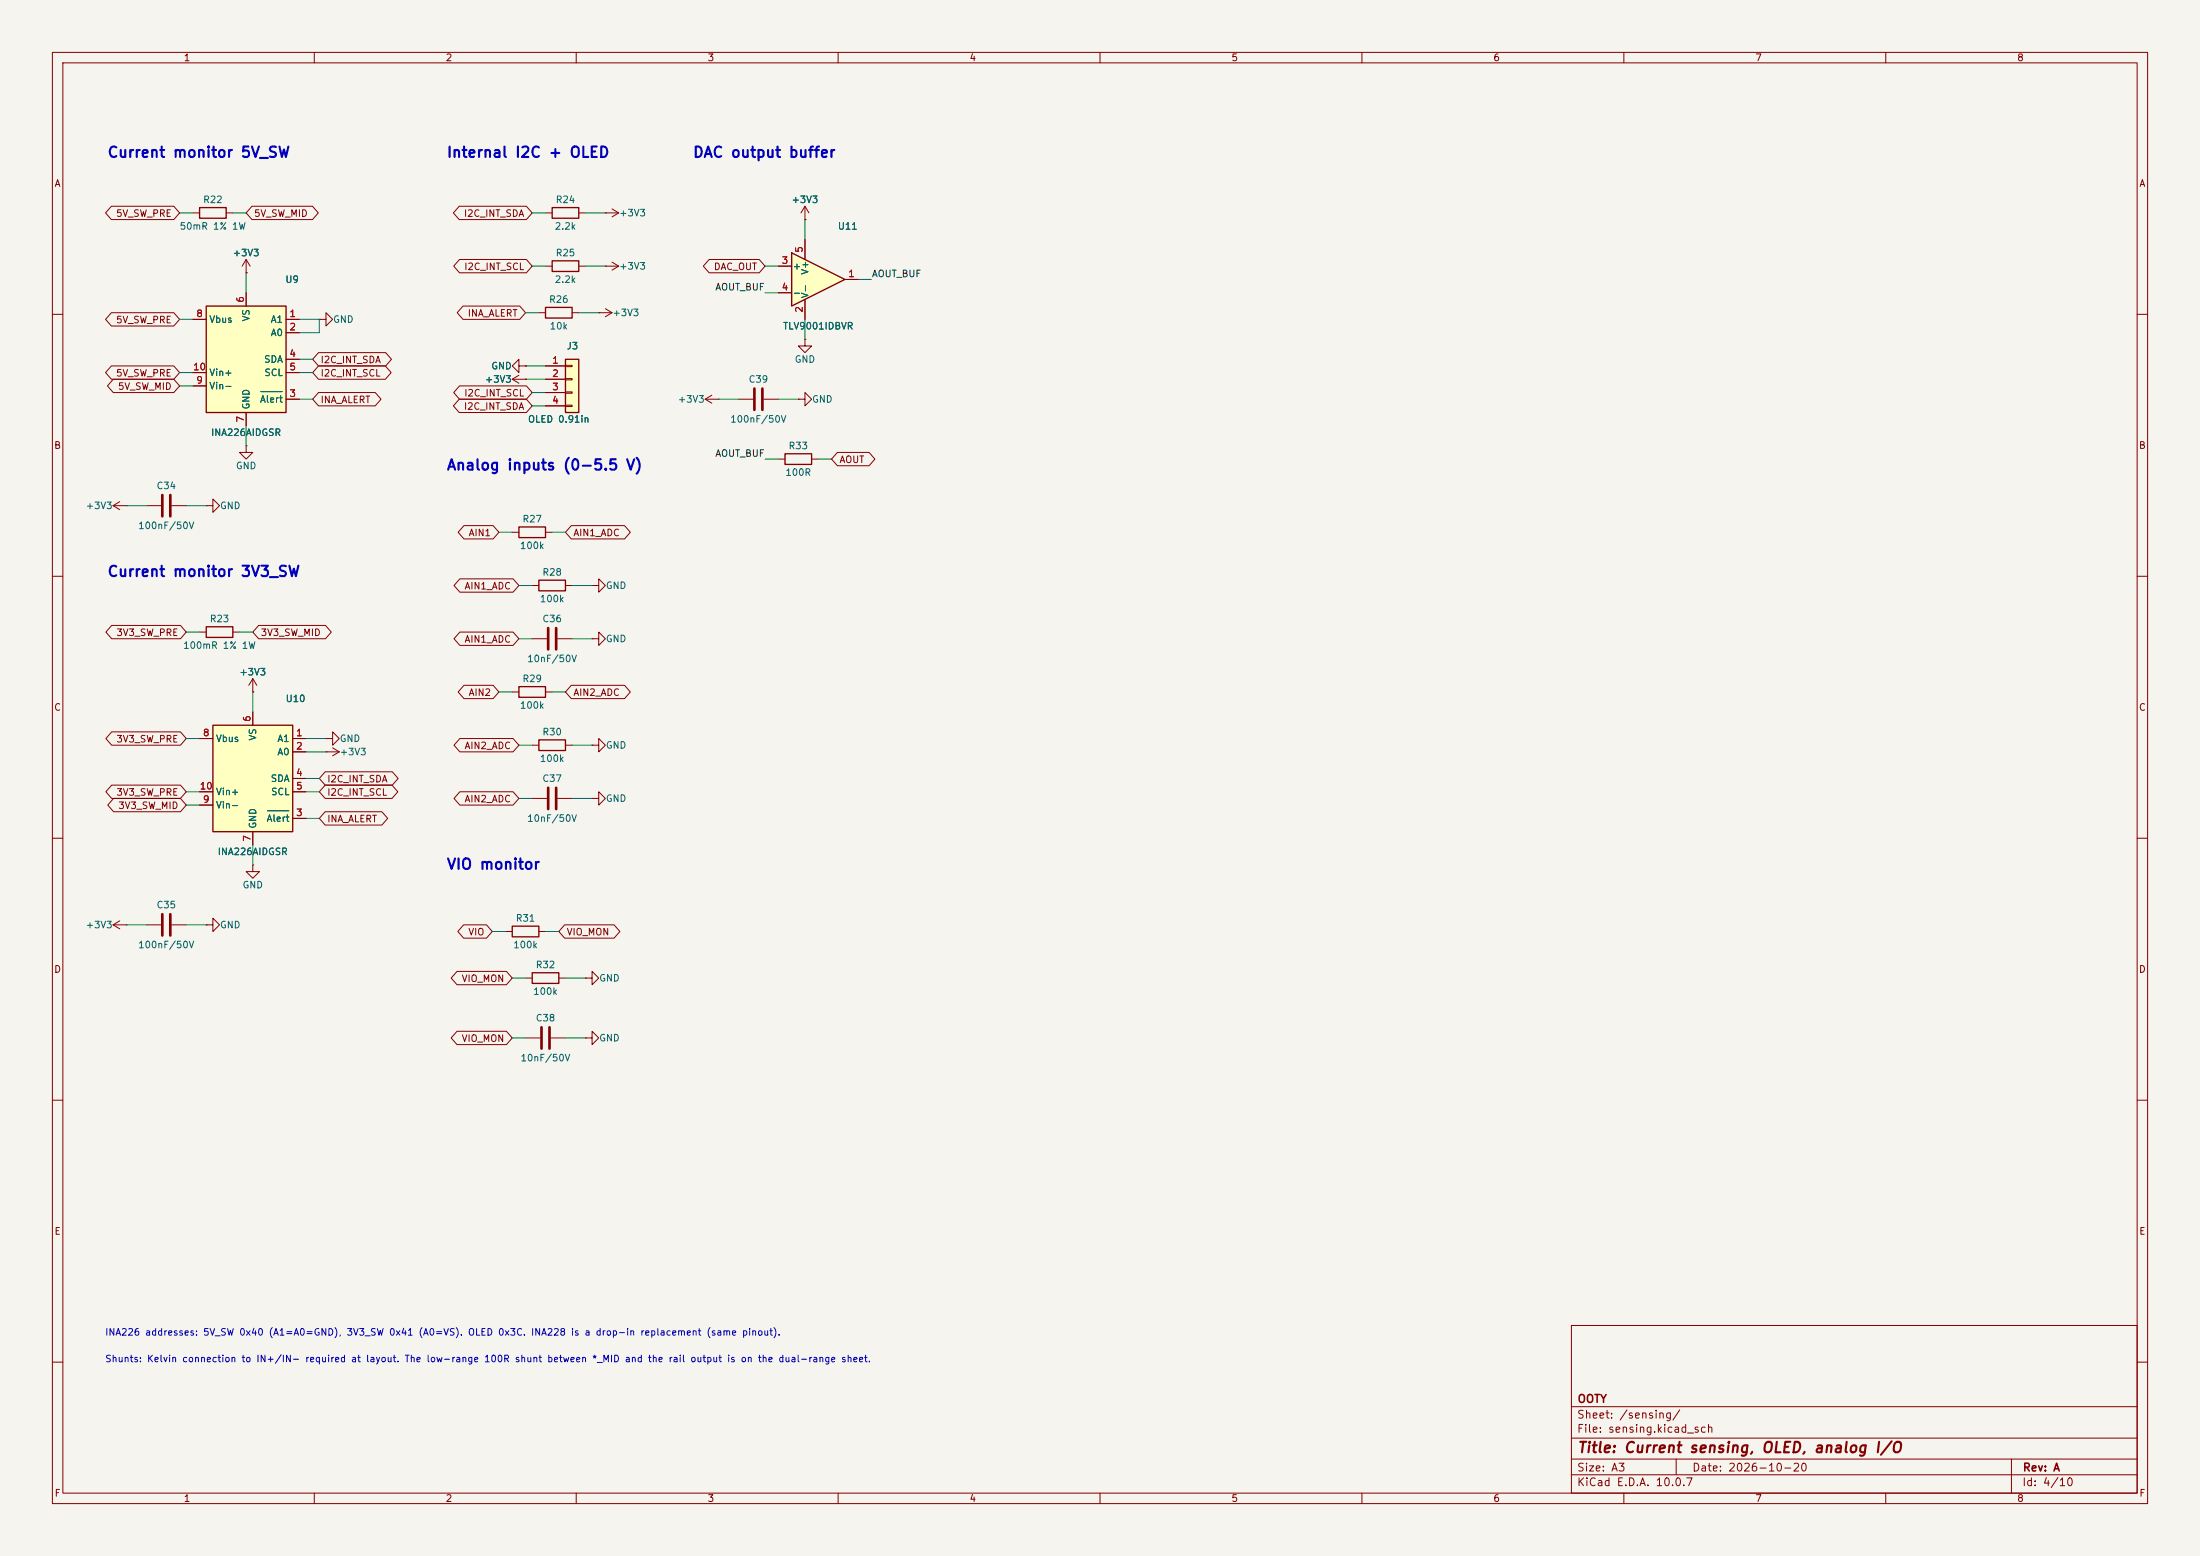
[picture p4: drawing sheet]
<svg xmlns="http://www.w3.org/2000/svg" width="420mm" height="297mm" viewBox="0 0 420 297" stroke-linecap="round" stroke-linejoin="round" font-family="sans-serif">
<path d="M0 0h420v297h-420z" fill="#f5f4ef" stroke="#f5f4ef" stroke-width=".19"/>
<g fill="none" stroke="#840000" stroke-width=".19">
<path d="M10 10h400v277h-400zM12 12h396v273h-396zM60 10v2M110 10v2M160 10v2M210 10v2M260 10v2M310 10v2M360 10v2M153.7 39.4l-.8 1.2M153.7 39.4l.7 1.2M153.7 39.4v2.5"/>
<path d="M115.6 50.8h.1M115.6 50.8h2.5M116.8 50l1.3 .8M118.1 50.8l-1.3 .8M153.7 41.9h.1M10 60h2M61 61h1.2v-1.3l1.3 1.3-1.3 1.2v-1.2M61 61h.1M152.4 76.2h1.3v-1.3l1.2 1.3-1.2 1.3v-1.3M152.4 76.2h.1M153.7 64.8v1.2h1.2l-1.2 1.3-1.3-1.3h1.3M153.7 64.8h.1"/>
<path d="M408 60h2M148.6 87.6h1.3M154.9 87.6h1.3M10 110h2M408 110h2M38.1 120.7h1.3M44.4 120.7h1.3M48.3 132.1h.1M48.3 129.5l-.8 1.3M48.3 129.5l.7 1.3M48.3 129.5v2.6M113 121.9h1.3v-1.2l1.3 1.2-1.3 1.3v-1.3"/>
<path d="M113 121.9h.1M10 160h2M101.6 142.2h1.3M101.6 152.4h2.8M106.4 152.4h2.8M107.9 142.2h1.3M113 152.4h1.3v-1.3l1.3 1.3-1.3 1.3v-1.3M113 152.4h.1M113 142.2h1.3v-1.2l1.3 1.2-1.3 1.3v-1.3M113 142.2h.1M408 160h2M21.6 176.5h2.5"/>
<path d="M21.6 176.5l1.3 .8M22.9 175.8l-1.3 .7M24.1 176.5h.1M27.9 176.5h2.8M32.8 176.5h2.8M39.4 176.5h1.2v-1.2l1.3 1.2-1.3 1.3v-1.3M39.4 176.5h.1M48.3 165.1v1.3h1.2l-1.2 1.2-1.3-1.2h1.3M48.3 165.1h.1M10 210h2M408 210h2M300 253h108v32h-108z"/>
<path d="M10 260h2M300 278.5h108M300 274.5h108M300 268.5h108M320 278.5v3M384 278.5v6.5M408 260h2M60 285v2M110 285v2M160 285v2M210 285v2M260 285v2"/>
<path d="M300 281.5h108M310 285v2M360 285v2"/>
</g>
<path d="M149.9 86.6h5v2h-5zM39.4 119.6h5v2.1h-5zM102.9 141.2h5v2.1h-5z" fill="none" stroke="#840000" stroke-width=".25"/>
<path d="M104.6 150.4v4M106.2 150.4v4M31 174.5v4.1M32.5 174.5v4.1" fill="none" stroke="#840000" stroke-width=".51"/>
<path d="M151.1 48.3l10.2 5-10.2 5.1z" fill="#ffffc2"/>
<path d="M38.1 39.6h5.1v2.1h-5.1zM105.4 39.6h5.1v2.1h-5.1zM104.1 58.7h5.1v2h-5.1zM151.1 48.3l10.2 5-10.2 5.1zM99.1 100.6h5v2h-5zM102.9 110.7h5v2.1h-5zM97.8 176.8h5.1v2h-5.1zM101.6 185.7h5.1v2h-5.1z" fill="none" stroke="#840000" stroke-width=".25"/>
<g fill="none" stroke="#840000" stroke-width=".19">
<path d="M36.8 40.6h1.3M43.2 40.6h1.2M47 52.1h.1M47 49.5l-.8 1.3M47 49.5l.8 1.3M47 49.5v2.6M102.9 59.7h1.2M104.1 40.6h1.3M109.2 59.7h1.3M110.5 40.6h1.3M148.6 50.8h2.5M148.6 55.9h2.5"/>
<path d="M153.7 45.7v3.8M153.7 57.2v3.8M161.3 53.3h2.5M97.8 72.4l1.3 .8M97.8 72.4h2.5M99.1 69.9v-1.3l-1.3 1.3 1.3 1.2v-1.2h1.2M99.1 71.6l-1.3 .8M100.3 72.4h.1M100.3 69.9h.1M134.6 76.2l1.3 .8M134.6 76.2h2.6M135.9 75.4l-1.3 .8"/>
<path d="M137.2 76.2h.1M141 76.2h2.8M145.8 76.2h2.8M21.6 96.5l1.3 .8M21.6 96.5h2.5M22.9 95.8l-1.3 .7M24.1 96.5h.1M27.9 96.5h2.8M32.8 96.5h2.8M39.4 96.5h1.2v-1.2l1.3 1.2-1.3 1.3v-1.3M39.4 96.5h.1M47 85.1v1.3h1.3l-1.3 1.2-1.3-1.2h1.3"/>
<path d="M47 85.1h.1M97.8 101.6h1.3M101.6 111.8h1.3M104.1 101.6h1.3M107.9 111.8h1.3M113 111.8h1.3v-1.3l1.3 1.3-1.3 1.2v-1.2M113 111.8h.1M62.2 143.5h.1M62.2 143.5h2.6M63.5 142.7l1.3 .8M64.8 143.5l-1.3 .8M96.5 177.8h1.3"/>
<path d="M102.9 177.8h1.2M100.3 198.1h2.8M100.3 186.7h1.3M105.2 198.1h2.7M106.7 186.7h1.2M111.8 186.7h1.2v-1.3l1.3 1.3-1.3 1.3v-1.3M111.8 186.7h.1M111.8 198.1h1.2v-1.2l1.3 1.2-1.3 1.3v-1.3M111.8 198.1h.1"/>
</g>
<path d="M144 74.2v4M145.5 74.2v4M31 94.5v4.1M32.5 94.5v4.1M103.4 196.1v4.1M104.9 196.1v4.1" fill="none" stroke="#840000" stroke-width=".51"/>
<path d="M107.9 68.6h2.6v10.1h-2.6z" fill="#ffffc2"/>
<path d="M107.9 68.6h2.6v10.1h-2.6z" fill="none" stroke="#840000" stroke-width=".25"/>
<g fill="none" stroke="#840000" stroke-width=".19">
<path d="M116.8 39.9l1.3 .7M114.3 59.7h.1M114.3 59.7h2.5M115.6 40.6h.1M115.6 40.6h2.5M115.6 58.9l1.2 .8M116.8 59.7l-1.2 .8M118.1 40.6l-1.3 .8M104.1 69.9h3.8M104.1 72.4h3.8M104.1 74.9h3.8M104.1 77.5h3.8"/>
<path d="M107.9 69.7h1.3v.3h-1.3zM107.9 72.3h1.3v.2h-1.3zM107.9 74.8h1.3v.3h-1.3zM107.9 77.3h1.3v.3h-1.3z"/>
</g>
<path d="M39.4 58.4h15.2v20.3h-15.2z" fill="#ffffc2"/>
<path d="M39.4 58.4h15.2v20.3h-15.2zM105.4 49.8h5.1v2h-5.1zM99.1 131.1h5v2h-5z" fill="none" stroke="#840000" stroke-width=".25"/>
<g fill="none" stroke="#840000" stroke-width=".19">
<path d="M47 55.9v2.5M104.1 50.8h1.3M110.5 50.8h1.3M36.8 61h2.6M36.8 71.1h2.6M36.8 73.7h2.6M47 78.7v2.6M54.6 61h2.5M54.6 63.5h2.5M54.6 76.2h2.5M54.6 68.6h2.5M54.6 71.1h2.5"/>
<path d="M97.8 132.1h1.3M101.6 121.9h2.8M104.1 132.1h1.3M106.4 121.9h2.8M62.2 141h1.3v-1.3l1.3 1.3-1.3 1.2v-1.2M62.2 141h.1"/>
</g>
<path d="M49.8 74.8h4.1" fill="none" stroke="#006464" stroke-width=".19"/>
<path d="M104.6 119.9v4.1M106.2 119.9v4.1" fill="none" stroke="#840000" stroke-width=".51"/>
<path d="M40.6 138.4h15.3v20.4h-15.3z" fill="#ffffc2"/>
<path d="M40.6 138.4h15.3v20.4h-15.3z" fill="none" stroke="#840000" stroke-width=".25"/>
<g fill="none" stroke="#840000" stroke-width=".19">
<path d="M21.3 39.4h11.9l1.1 1.2-1.1 1.3h-11.9l-1.1-1.3zM48.1 39.4h11.6l1.1 1.2-1.1 1.3h-11.6l-1.1-1.3zM87.7 39.4h12.8l1.1 1.2-1.1 1.3h-12.8l-1.1-1.3zM21.3 59.7h11.9l1.1 1.3-1.1 1.2h-11.9l-1.1-1.2zM47 52.1h.1M47 55.9v2.5M87.7 49.5h12.8l1.1 1.3-1.1 1.3h-12.8l-1.1-1.3zM88.4 58.4h10.8l1.1 1.3-1.1 1.3h-10.8l-1.1-1.3zM135.4 49.5h9.5l1.1 1.3-1.1 1.3h-9.5l-1.1-1.3zM148.6 50.8h2.5M148.6 55.9h2.5M153.7 41.9h.1"/>
<path d="M153.7 45.7v3.8M153.7 57.2v3.8M161.3 53.3h2.5M21.3 69.8h11.9l1.1 1.3-1.1 1.3h-11.9l-1.1-1.3zM21.6 72.4h11.6l1.1 1.3-1.1 1.2h-11.6l-1.1-1.2zM36.8 61h2.6M36.8 71.1h2.6M36.8 73.7h2.6M47 78.7v2.6M54.6 61h2.5M54.6 63.5h2.5M54.6 76.2h2.5"/>
<path d="M54.6 68.6h2.5M54.6 71.1h2.5M60.8 69.8h12.8l1.1 1.3-1.1 1.3h-12.8l-1.1-1.3zM60.8 74.9h10.8l1.1 1.3-1.1 1.3h-10.8l-1.1-1.3zM60.8 67.3h12.8l1.1 1.3-1.1 1.3h-12.8l-1.1-1.3zM87.7 76.2h12.8l1.1 1.3-1.1 1.2h-12.8l-1.1-1.2zM87.7 73.7h12.8l1.1 1.2-1.1 1.3h-12.8l-1.1-1.3zM100.3 72.4h.1M100.3 69.9h.1M104.1 69.9h3.8M104.1 72.4h3.8M104.1 74.9h3.8"/>
<path d="M104.1 77.5h3.8M159.9 86.4h6l1.1 1.2-1.1 1.3h-6l-1.2-1.3zM21.3 119.4h13.1l1.2 1.3-1.2 1.2h-13.1l-1.1-1.2zM49.4 119.4h12.7l1.1 1.3-1.1 1.2h-12.7l-1.1-1.2zM87.8 110.5h10.1l1.2 1.3-1.2 1.2h-10.1l-1.1-1.2zM88.6 100.3h5.5l1.1 1.3-1.1 1.3h-5.5l-1.1-1.3zM109.1 100.3h10.1l1.1 1.3-1.1 1.3h-10.1l-1.2-1.3zM21.3 139.7h13.1l1.2 1.3-1.2 1.2h-13.1l-1.1-1.2zM48.3 132.1h.1M48.3 135.9v2.5M87.8 120.6h10.1l1.2 1.3-1.2 1.3h-10.1l-1.1-1.3zM88.6 130.8h5.5l1.1 1.3-1.1 1.3h-5.5l-1.1-1.3z"/>
<path d="M109.1 130.8h10.1l1.1 1.3-1.1 1.3h-10.1l-1.2-1.3zM21.3 149.9h13.1l1.2 1.2-1.2 1.3h-13.1l-1.1-1.3zM21.7 152.4h12.7l1.2 1.3-1.2 1.2h-12.7l-1.1-1.2zM38.1 141h2.5M38.1 151.1h2.5M38.1 153.7h2.5M48.3 158.8v2.5M55.9 141h2.5M55.9 143.5h2.5M55.9 156.2h2.5M55.9 148.6h2.5M55.9 151.1h2.5"/>
<path d="M62.1 149.9h12.7l1.1 1.2-1.1 1.3h-12.7l-1.1-1.3zM62.1 147.3h12.8l1.1 1.3-1.1 1.3h-12.8l-1.1-1.3zM62.1 154.9h10.8l1.1 1.3-1.1 1.3h-10.8l-1.1-1.3zM87.8 141h10.1l1.2 1.2-1.2 1.3h-10.1l-1.1-1.3zM87.8 151.1h10.1l1.2 1.3-1.2 1.3h-10.1l-1.1-1.3zM88.5 176.5h4.4l1.1 1.3-1.1 1.3h-4.4l-1.1-1.3zM107.8 176.5h9.4l1.1 1.3-1.1 1.3h-9.4l-1.1-1.3zM87.2 196.8h9.5l1.1 1.3-1.1 1.3h-9.5l-1.1-1.3zM87.2 185.4h9.5l1.1 1.3-1.1 1.3h-9.5l-1.1-1.3z"/>
</g>
<path d="M49.8 74.8h4.1M51 154.8h4.1" fill="none" stroke="#006464" stroke-width=".19"/>
<g fill="none" stroke="#009600" stroke-width=".19">
<path d="M34.3 40.6h2.5M44.4 40.6h2.6M47 52.1v3.8M100.3 59.7h2.6M101.6 40.6h2.5M101.6 50.8h2.5M110.5 59.7h3.8M111.8 40.6h3.8M111.8 50.8h3.8M146 55.9h2.6M146 50.8h2.6M153.7 41.9v3.8"/>
<path d="M163.8 53.3h2.6M34.3 61h2.5M34.3 73.7h2.5M34.3 71.1h2.5M57.1 61h3.9v2.5h-3.9M57.1 68.6h2.6M57.1 71.1h2.6M57.1 76.2h2.6M100.3 72.4h3.8M100.3 69.9h3.8M101.6 77.5h2.5M101.6 74.9h2.5"/>
<path d="M137.2 76.2h3.8M148.6 76.2h3.8M153.7 61v3.8M24.1 96.5h3.8M35.6 96.5h3.8M47 81.3v3.8M146 87.6h2.6M156.2 87.6h2.5M95.2 101.6h2.6M99.1 111.8h2.5M105.4 101.6h2.5M109.2 111.8h3.8"/>
<path d="M35.6 120.7h2.5M45.7 120.7h2.6M48.3 132.1v3.8M95.2 132.1h2.6M99.1 121.9h2.5M105.4 132.1h2.5M109.2 121.9h3.8M35.6 141h2.5M35.6 151.1h2.5M35.6 153.7h2.5M58.4 141h3.8M58.4 148.6h2.6"/>
<path d="M58.4 151.1h2.6M58.4 156.2h2.6M58.4 143.5h3.8M99.1 152.4h2.5M99.1 142.2h2.5M109.2 152.4h3.8M109.2 142.2h3.8M24.1 176.5h3.8M35.6 176.5h3.8M48.3 161.3v3.8M94 177.8h2.5M104.1 177.8h2.6"/>
<path d="M97.8 198.1h2.5M97.8 186.7h2.5M107.9 198.1h3.9M107.9 186.7h3.9"/>
</g>
<g font-size="2" fill="#0000c2">
<text x="20.4" y="30.6">Current monitor 5V_SW</text>
<text x="85.2" y="30.6">Internal I2C + OLED</text>
<text x="132.1" y="30.6">DAC output buffer</text>
<text x="85.2" y="90.3">Analog inputs (0-5.5 V)</text>
<text x="20.4" y="110.6">Current monitor 3V3_SW</text>
<text x="85.2" y="166.5">VIO monitor</text>
</g>
<text font-size="2" fill="#840000" x="301" y="277.8">Title: Current sensing, OLED, analog I/O</text>
<g font-size="1.5" fill="#840000">
<text x="301" y="268.1">OOTY</text>
<text x="300.9" y="273.8">File: sensing.kicad_sch</text>
<text x="300.9" y="271.1">Sheet: /sensing/</text>
<text x="300.9" y="281.2">Size: A3</text>
<text x="322.9" y="281.2">Date: 2026-10-20</text>
<text x="386" y="281.2">Rev: A</text>
<text x="300.9" y="284">KiCad E.D.A. 10.0.7</text>
<text x="385.9" y="284">Id: 4/10</text>
</g>
<g font-size="1.3" fill="#840000">
<text x="35" y="12">1</text>
<text x="85" y="12">2</text>
<text x="135" y="12">3</text>
<text x="185" y="12">4</text>
<text x="235" y="12">5</text>
<text x="285" y="12">6</text>
<text x="335" y="12">7</text>
<text x="385" y="12">8</text>
<text x="10.3" y="36">A</text>
<text x="408.3" y="36">A</text>
<text x="22.1" y="41.7">5V_SW_PRE</text>
<text x="48.4" y="41.7">5V_SW_MID</text>
<text x="88.5" y="41.7">I2C_INT_SDA</text>
<text x="88.5" y="51.9">I2C_INT_SCL</text>
<text x="136.2" y="51.9">DAC_OUT</text>
<text x="22.1" y="62">5V_SW_PRE</text>
<text x="89.2" y="60.7">INA_ALERT</text>
<text x="61.1" y="69.6">I2C_INT_SDA</text>
<text x="22.1" y="72.2">5V_SW_PRE</text>
<text x="22.4" y="74.7">5V_SW_MID</text>
<text x="61.1" y="72.2">I2C_INT_SCL</text>
<text x="61.1" y="77.3">INA_ALERT</text>
<text x="88.5" y="76">I2C_INT_SCL</text>
<text x="88.5" y="78.5">I2C_INT_SDA</text>
<text x="10.2" y="86">B</text>
<text x="160.2" y="88.7">AOUT</text>
<text x="408.2" y="86">B</text>
<text x="89.4" y="102.7">AIN1</text>
<text x="109.4" y="102.7">AIN1_ADC</text>
<text x="88.6" y="112.8">AIN1_ADC</text>
<text x="22.1" y="121.7">3V3_SW_PRE</text>
<text x="49.7" y="121.7">3V3_SW_MID</text>
<text x="88.6" y="123">AIN1_ADC</text>
<text x="10.2" y="136">C</text>
<text x="89.4" y="133.1">AIN2</text>
<text x="109.4" y="133.1">AIN2_ADC</text>
<text x="408.2" y="136">C</text>
<text x="22.1" y="142">3V3_SW_PRE</text>
<text x="88.6" y="143.3">AIN2_ADC</text>
<text x="62.4" y="149.6">I2C_INT_SDA</text>
<text x="22.1" y="152.2">3V3_SW_PRE</text>
<text x="22.5" y="154.7">3V3_SW_MID</text>
<text x="62.4" y="152.2">I2C_INT_SCL</text>
<text x="88.6" y="153.5">AIN2_ADC</text>
<text x="62.4" y="157.3">INA_ALERT</text>
<text x="89.3" y="178.9">VIO</text>
<text x="108.1" y="178.9">VIO_MON</text>
<text x="10.2" y="186">D</text>
<text x="408.2" y="186">D</text>
<text x="88" y="187.7">VIO_MON</text>
<text x="88" y="199.2">VIO_MON</text>
<text x="10.3" y="236">E</text>
<text x="408.3" y="236">E</text>
<text x="10.3" y="286">F</text>
<text x="35" y="287">1</text>
<text x="85" y="287">2</text>
<text x="135" y="287">3</text>
<text x="185" y="287">4</text>
<text x="235" y="287">5</text>
<text x="285" y="287">6</text>
<text x="335" y="287">7</text>
<text x="385" y="287">8</text>
<text x="408.3" y="286">F</text>
</g>
<g font-size="1.3" fill="#006464">
<text x="38.7" y="39.1">R22</text>
<text x="106" y="39.1">R24</text>
<text x="118.1" y="41.6">+3V3</text>
<text x="151" y="39.1">+3V3</text>
<text x="34.2" y="44.1">50mR 1% 1W</text>
<text x="105.8" y="44.1">2.2k</text>
<text x="159.8" y="44.1">U11</text>
<text x="44.3" y="49.2">+3V3</text>
<text x="106" y="49.2">R25</text>
<text x="118.1" y="51.8">+3V3</text>
<text x="151.2" y="51.8">+</text>
<text x="154.6" y="52.5" transform="rotate(-90 154.6 52.5)">V+</text>
<text x="54.4" y="54.3">U9</text>
<text x="104.7" y="58.1">R26</text>
<text x="105.8" y="54.3">2.2k</text>
<text x="151.2" y="56.8">-</text>
<text x="154.6" y="57" transform="rotate(-90 154.6 57)">V-</text>
<text x="39.9" y="61.9">Vbus</text>
<text x="48" y="61.5" transform="rotate(-90 48 61.5)">VS</text>
<text x="51.6" y="61.9">A1</text>
<text x="51.6" y="64.5">A0</text>
<text x="63.5" y="61.9">GND</text>
<text x="104.8" y="63.2">10k</text>
<text x="116.8" y="60.7">+3V3</text>
<text x="149.4" y="63.2">TLV9001IDBVR</text>
<text x="50.3" y="69.5">SDA</text>
<text x="93.7" y="70.8">GND</text>
<text x="108.1" y="67">J3</text>
<text x="151.6" y="69.5">GND</text>
<text x="39.9" y="74.6">Vin-</text>
<text x="39.9" y="72.1">Vin+</text>
<text x="49.5" y="77.2">Alert</text>
<text x="50.4" y="72.1">SCL</text>
<text x="92.5" y="73.4">+3V3</text>
<text x="129.3" y="77.2">+3V3</text>
<text x="142.8" y="73.4">C39</text>
<text x="154.9" y="77.2">GND</text>
<text x="40.2" y="83.5">INA226AIDGSR</text>
<text x="48" y="78.3" transform="rotate(-90 48 78.3)">GND</text>
<text x="100.7" y="81">OLED 0.91in</text>
<text x="139.3" y="81">100nF/50V</text>
<text x="44.9" y="89.9">GND</text>
<text x="150.4" y="86.1">R33</text>
<text x="29.8" y="93.7">C34</text>
<text x="149.8" y="91.1">100R</text>
<text x="16.3" y="97.5">+3V3</text>
<text x="26.3" y="101.3">100nF/50V</text>
<text x="41.9" y="97.5">GND</text>
<text x="99.6" y="100">R27</text>
<text x="99.1" y="105.1">100k</text>
<text x="103.4" y="110.2">R28</text>
<text x="115.6" y="112.7">GND</text>
<text x="39.9" y="119.1">R23</text>
<text x="103" y="115.3">100k</text>
<text x="103.4" y="119.1">C36</text>
<text x="34.9" y="124.2">100mR 1% 1W</text>
<text x="115.6" y="122.9">GND</text>
<text x="45.6" y="129.2">+3V3</text>
<text x="99.6" y="130.5">R29</text>
<text x="100.5" y="126.7">10nF/50V</text>
<text x="54.4" y="134.3">U10</text>
<text x="99.1" y="135.6">100k</text>
<text x="41.1" y="141.9">Vbus</text>
<text x="49.2" y="141.5" transform="rotate(-90 49.2 141.5)">VS</text>
<text x="52.8" y="141.9">A1</text>
<text x="64.8" y="141.9">GND</text>
<text x="103.4" y="140.7">R30</text>
<text x="115.6" y="143.2">GND</text>
<text x="51.6" y="149.6">SDA</text>
<text x="52.8" y="144.5">A0</text>
<text x="64.8" y="144.5">+3V3</text>
<text x="103" y="145.7">100k</text>
<text x="103.4" y="149.6">C37</text>
<text x="41.1" y="154.6">Vin-</text>
<text x="41.1" y="152.1">Vin+</text>
<text x="51.6" y="152.1">SCL</text>
<text x="115.6" y="153.4">GND</text>
<text x="49.2" y="158.3" transform="rotate(-90 49.2 158.3)">GND</text>
<text x="50.8" y="157.2">Alert</text>
<text x="100.5" y="157.2">10nF/50V</text>
<text x="41.5" y="163.5">INA226AIDGSR</text>
<text x="29.8" y="173.7">C35</text>
<text x="46.2" y="169.9">GND</text>
<text x="16.3" y="177.5">+3V3</text>
<text x="41.9" y="177.5">GND</text>
<text x="98.4" y="176.2">R31</text>
<text x="26.3" y="181.3">100nF/50V</text>
<text x="97.9" y="181.3">100k</text>
<text x="102.2" y="185.1">R32</text>
<text x="101.7" y="190.2">100k</text>
<text x="114.3" y="187.7">GND</text>
<text x="102.2" y="195.3">C38</text>
<text x="99.3" y="202.9">10nF/50V</text>
<text x="114.3" y="199.1">GND</text>
</g>
<g font-size="1.3" fill="#a90000">
<text x="149.1" y="50.7">3</text>
<text x="153.5" y="48.4" transform="rotate(-90 153.5 48.4)">5</text>
<text x="161.8" y="53.2">1</text>
<text x="46.9" y="57.9" transform="rotate(-90 46.9 57.9)">6</text>
<text x="149.1" y="55.7">4</text>
<text x="153.5" y="59.8" transform="rotate(-90 153.5 59.8)">2</text>
<text x="37.4" y="60.8">8</text>
<text x="55.1" y="60.8">1</text>
<text x="55.1" y="63.4">2</text>
<text x="36.8" y="71">10</text>
<text x="55.1" y="68.4">4</text>
<text x="55.1" y="71">5</text>
<text x="105.3" y="69.7">1</text>
<text x="37.4" y="73.5">9</text>
<text x="55.1" y="76.1">3</text>
<text x="105.3" y="72.3">2</text>
<text x="105.3" y="74.8">3</text>
<text x="105.3" y="77.3">4</text>
<text x="46.9" y="80.7" transform="rotate(-90 46.9 80.7)">7</text>
<text x="48.1" y="137.9" transform="rotate(-90 48.1 137.9)">6</text>
<text x="38.6" y="140.8">8</text>
<text x="56.4" y="140.8">1</text>
<text x="56.4" y="143.4">2</text>
<text x="56.4" y="148.5">4</text>
<text x="38" y="151">10</text>
<text x="38.6" y="153.5">9</text>
<text x="56.4" y="151">5</text>
<text x="48.1" y="160.8" transform="rotate(-90 48.1 160.8)">7</text>
<text x="56.4" y="156.1">3</text>
</g>
<g font-size="1.3" fill="#0f0f0f">
<text x="166.3" y="53.2">AOUT_BUF</text>
<text x="136.4" y="55.8">AOUT_BUF</text>
<text x="136.4" y="87.5">AOUT_BUF</text>
</g>
<g font-size="1.3" fill="#0000c2">
<text x="20" y="255.2">INA226 addresses: 5V_SW 0x40 (A1=A0=GND), 3V3_SW 0x41 (A0=VS). OLED 0x3C. INA228 is a drop-in replacement (same pinout).</text>
<text x="20" y="260.3">Shunts: Kelvin connection to IN+/IN- required at layout. The low-range 100R shunt between *_MID and the rail output is on the dual-range sheet.</text>
</g>
</svg>
